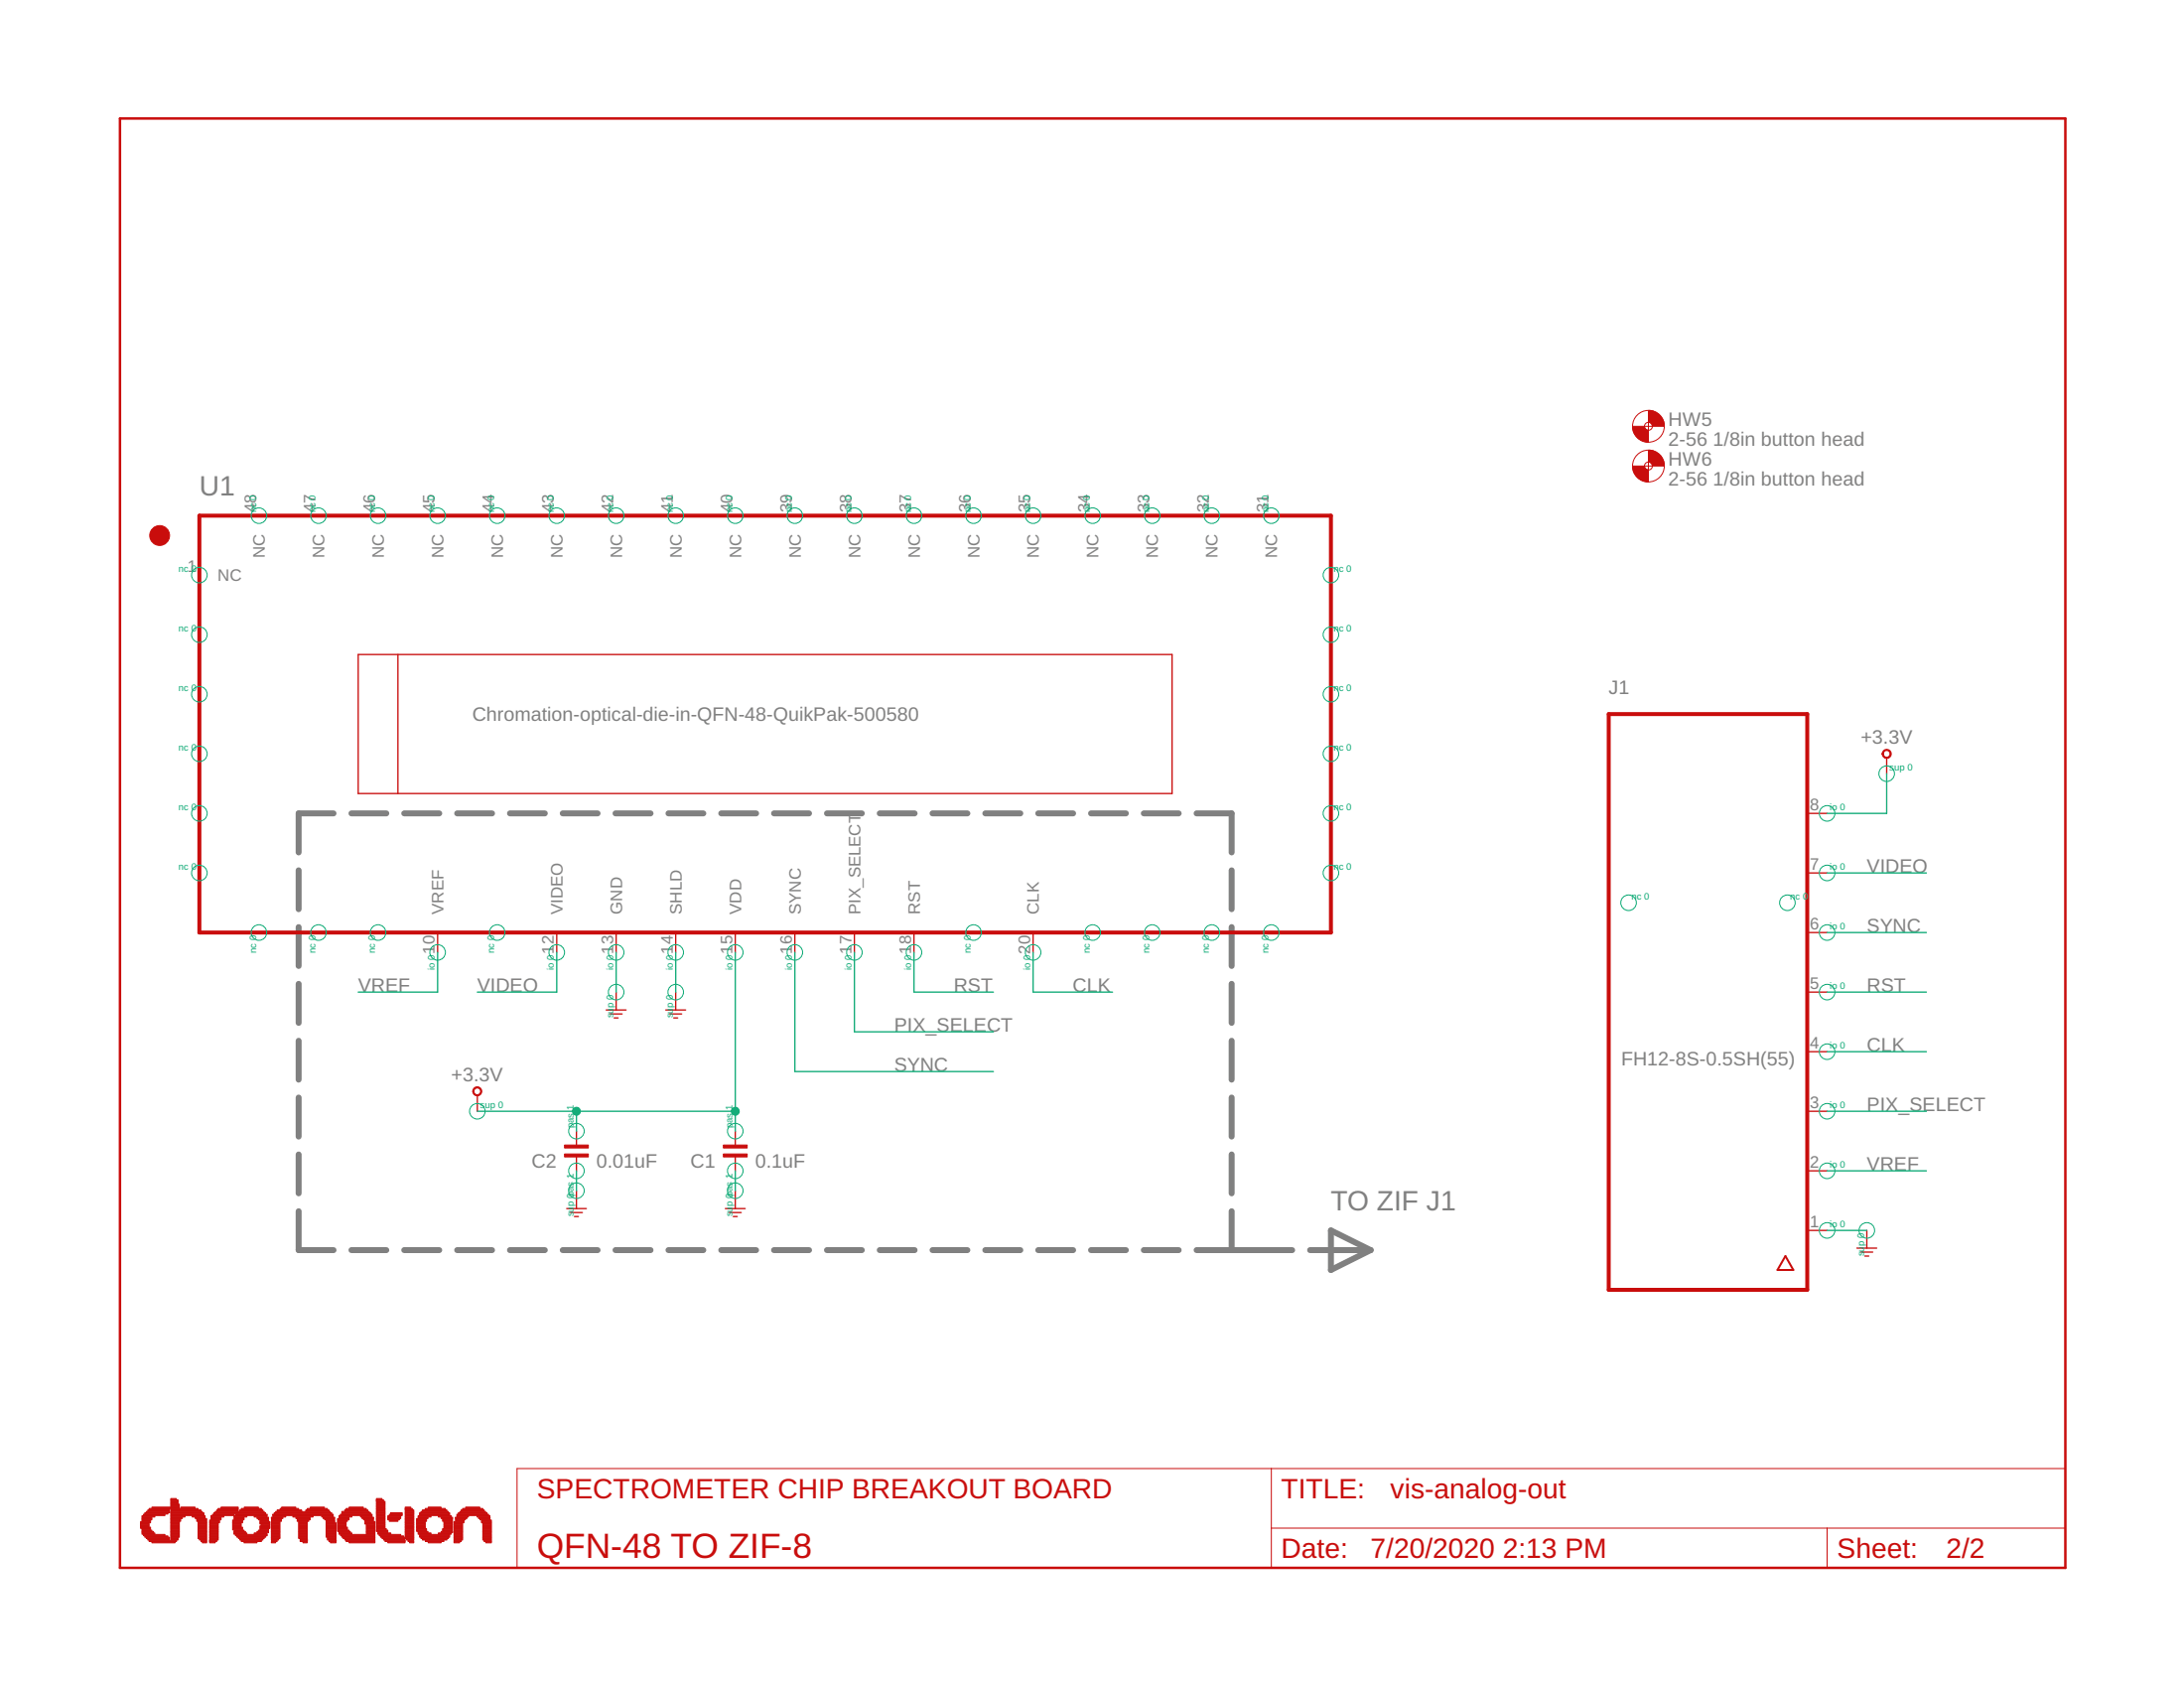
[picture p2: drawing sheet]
<svg xmlns="http://www.w3.org/2000/svg" width="279mm" height="216mm" viewBox="0 0 279 216" stroke-linecap="round" stroke-linejoin="round" font-family="sans-serif">
<g fill="none" stroke="#808080" stroke-width=".76">
<path d="M38.2 111.3v5M38.2 118.6v4.9M42.7 104h-4.5v5M45 104h4.4M51.7 104h4.5M58.5 104h4.4M65.2 104h4.5M72 104h4.5M78.7 104h4.5M85.5 104h4.5M92.3 104h4.4M99 104h4.5"/>
<path d="M105.8 104h4.5M112.5 104h4.5M119.3 104h4.5M126 104h4.5M132.8 104h4.5M139.6 104h4.4M146.3 104h4.5M153.1 104h4.5v5M157.6 111.3v5M157.6 118.6v4.9M38.2 125.8v5M38.2 133.1v5"/>
<path d="M157.6 125.8v5M157.6 133.1v5M38.2 140.4v5M38.2 147.7v4.9M38.2 154.9v5h4.5M45 159.9h4.4M51.7 159.9h4.5M58.5 159.9h4.4M65.2 159.9h4.5M72 159.9h4.5M78.7 159.9h4.5M85.5 159.9h4.5"/>
<path d="M92.3 159.9h4.4M99 159.9h4.5M105.8 159.9h4.5M112.5 159.9h4.5M119.3 159.9h4.5M126 159.9h4.5M132.8 159.9h4.5M139.6 159.9h4.4M146.3 159.9h4.5M153.1 159.9h12.2M157.6 140.4v5M157.6 147.7v4.9"/>
<path d="M157.6 154.9v5M167.6 159.9h7.7M170.3 157.4l5 2.5-5 2.5z"/>
</g>
<path d="M15.3 15.2h248.9v185.3h-248.9z" fill="none" stroke="#c90d0c" stroke-width=".32"/>
<g fill="none" stroke="#c90d0c" stroke-width=".13">
<path d="M210.4 54.5h1M210.4 59.6h1M210.9 54v1M210.9 59.1v1M162.6 187.8v12.7h101.6v-12.7h-198.1v12.7M162.6 195.5h101.6M233.7 195.5v5"/>
<circle cx="210.9" cy="54.5" r="2.03"/>
<circle cx="210.9" cy="59.6" r="2.03"/>
<circle cx="210.9" cy="54.5" r=".51"/>
<circle cx="210.9" cy="59.6" r=".51"/>
</g>
<g fill="#c90d0c" stroke="#c90d0c" stroke-width=".13">
<path d="M19.4 197.2h3v.1h-3z"/>
<path d="M25.9 197.2h.5v.1h-.5z"/>
<path d="M26.8 197.2h.7v.1h-.7z"/>
<path d="M31.2 197.2h1.7v.1h-1.7z"/>
<path d="M34.7 197.2h.6v.1h-.6z"/>
<path d="M38.8 197.2h.5v.1h-.5z"/>
<path d="M42.3 197.2h.7v.1h-.7z"/>
<path d="M44.7 197.2h3.3v.1h-3.3z"/>
<path d="M49.6 197.2h2.2v.1h-2.2z"/>
<path d="M52.4 197.2h.5v.1h-.5z"/>
<path d="M54.8 197.2h1.6v.1h-1.6z"/>
<path d="M58.1 197.2h.7v.1h-.7z"/>
<path d="M62.1 197.2h.8v.1h-.8z"/>
<path d="M19.1 197h3.5v.2h-3.5z"/>
<path d="M25.7 197h.7v.2h-.7z"/>
<path d="M26.8 197h.9v.2h-.9z"/>
<path d="M30.9 197h2.5v.2h-2.5z"/>
<path d="M34.7 197h.8v.2h-.8z"/>
<path d="M38.4 197h.9v.2h-.9z"/>
<path d="M42.1 197h.9v.2h-.9z"/>
<path d="M44.3 197h3.7v.2h-3.7z"/>
<path d="M49.3 197h2.5v.2h-2.5z"/>
<path d="M52.2 197h.7v.2h-.7z"/>
<path d="M54.4 197h2.4v.2h-2.4z"/>
<path d="M58.1 197h.9v.2h-.9z"/>
<path d="M61.9 197h1v.2h-1z"/>
<path d="M18.9 196.8h2.8v.2h-2.8z"/>
<path d="M21.8 196.8h1v.2h-1z"/>
<path d="M25.5 196.8h.9v.2h-.9z"/>
<path d="M26.8 196.8h1.1v.2h-1.1z"/>
<path d="M30.7 196.8h2.9v.2h-2.9z"/>
<path d="M34.7 196.8h.9v.2h-.9z"/>
<path d="M38.4 196.8h.9v.2h-.9z"/>
<path d="M41.9 196.8h1.1v.2h-1.1z"/>
<path d="M44.1 196.8h3.9v.2h-3.9z"/>
<path d="M49.1 196.8h2.7v.2h-2.7z"/>
<path d="M52 196.8h.9v.2h-.9z"/>
<path d="M54 196.8h3.2v.2h-3.2z"/>
<path d="M58.1 196.8h1.1v.2h-1.1z"/>
<path d="M61.8 196.8h1.1v.2h-1.1z"/>
<path d="M18.7 196.6h3v.2h-3z"/>
<path d="M21.8 196.6h1v.2h-1z"/>
<path d="M25.3 196.6h1.1v.2h-1.1z"/>
<path d="M26.8 196.6h1.1v.2h-1.1z"/>
<path d="M30.5 196.6h3.3v.2h-3.3z"/>
<path d="M34.7 196.6h1.1v.2h-1.1z"/>
<path d="M38.2 196.6h1.1v.2h-1.1z"/>
<path d="M41.9 196.6h1.1v.2h-1.1z"/>
<path d="M43.9 196.6h4.1v.2h-4.1z"/>
<path d="M48.9 196.6h4v.2h-4z"/>
<path d="M53.8 196.6h3.6v.2h-3.6z"/>
<path d="M58.1 196.6h1.1v.2h-1.1z"/>
<path d="M61.8 196.6h1.1v.2h-1.1z"/>
<path d="M18.5 196.4h3v.2h-3z"/>
<path d="M21.8 196.4h1.1v.2h-1.1z"/>
<path d="M25.3 196.4h1.1v.2h-1.1z"/>
<path d="M26.8 196.4h1.1v.2h-1.1z"/>
<path d="M30.3 196.4h3.7v.2h-3.7z"/>
<path d="M34.7 196.4h1.1v.2h-1.1z"/>
<path d="M38.2 196.4h1.1v.2h-1.1z"/>
<path d="M41.7 196.4h1.3v.2h-1.3z"/>
<path d="M43.7 196.4h4.3v.2h-4.3z"/>
<path d="M48.7 196.4h2.9v.2h-2.9z"/>
<path d="M51.8 196.4h1.1v.2h-1.1z"/>
<path d="M53.7 196.4h3.8v.2h-3.8z"/>
<path d="M58.1 196.4h1.1v.2h-1.1z"/>
<path d="M61.8 196.4h1.1v.2h-1.1z"/>
<path d="M18.4 196.3h2.7v.1h-2.7z"/>
<path d="M21.8 196.3h1.1v.1h-1.1z"/>
<path d="M25.3 196.3h1.1v.1h-1.1z"/>
<path d="M26.8 196.3h1.1v.1h-1.1z"/>
<path d="M30.1 196.3h4.1v.1h-4.1z"/>
<path d="M34.7 196.3h1.1v.1h-1.1z"/>
<path d="M38.2 196.3h1.1v.1h-1.1z"/>
<path d="M41.7 196.3h1.3v.1h-1.3z"/>
<path d="M43.6 196.3h4.4v.1h-4.4z"/>
<path d="M48.5 196.3h2.8v.1h-2.8z"/>
<path d="M51.8 196.3h1.1v.1h-1.1z"/>
<path d="M53.7 196.3h3.8v.1h-3.8z"/>
<path d="M58.1 196.3h1.1v.1h-1.1z"/>
<path d="M61.8 196.3h1.1v.1h-1.1z"/>
<path d="M18.2 196.1h1.6v.1h-1.6z"/>
<path d="M21.8 196.1h1.1v.1h-1.1z"/>
<path d="M25.3 196.1h1.1v.1h-1.1z"/>
<path d="M26.8 196.1h1.1v.1h-1.1z"/>
<path d="M29.9 196.1h1.7v.1h-1.7z"/>
<path d="M32.5 196.1h1.7v.1h-1.7z"/>
<path d="M34.7 196.1h1.1v.1h-1.1z"/>
<path d="M38.2 196.1h1.1v.1h-1.1z"/>
<path d="M41.7 196.1h1.3v.1h-1.3z"/>
<path d="M43.4 196.1h1.6v.1h-1.6z"/>
<path d="M46.9 196.1h1.1v.1h-1.1z"/>
<path d="M48.3 196.1h1.7v.1h-1.7z"/>
<path d="M51.8 196.1h1.1v.1h-1.1z"/>
<path d="M53.5 196.1h1.6v.1h-1.6z"/>
<path d="M56.1 196.1h1.6v.1h-1.6z"/>
<path d="M58.1 196.1h1.1v.1h-1.1z"/>
<path d="M61.8 196.1h1.1v.1h-1.1z"/>
<path d="M18.2 195.9h1.4v.1h-1.4z"/>
<path d="M21.8 195.9h1.1v.1h-1.1z"/>
<path d="M25.3 195.9h1.1v.1h-1.1z"/>
<path d="M26.8 195.9h1.1v.1h-1.1z"/>
<path d="M29.9 195.9h1.5v.1h-1.5z"/>
<path d="M32.9 195.9h1.5v.1h-1.5z"/>
<path d="M34.7 195.9h1.1v.1h-1.1z"/>
<path d="M38.2 195.9h1.1v.1h-1.1z"/>
<path d="M41.7 195.9h1.3v.1h-1.3z"/>
<path d="M43.3 195.9h1.5v.1h-1.5z"/>
<path d="M46.9 195.9h1.1v.1h-1.1z"/>
<path d="M48.3 195.9h1.3v.1h-1.3z"/>
<path d="M51.8 195.9h1.1v.1h-1.1z"/>
<path d="M53.5 195.9h1.3v.1h-1.3z"/>
<path d="M56.4 195.9h1.5v.1h-1.5z"/>
<path d="M58.1 195.9h1.1v.1h-1.1z"/>
<path d="M61.8 195.9h1.1v.1h-1.1z"/>
<path d="M18.2 195.7h1.2v.2h-1.2z"/>
<path d="M21.8 195.7h1.1v.2h-1.1z"/>
<path d="M25.3 195.7h1.1v.2h-1.1z"/>
<path d="M26.8 195.7h1.1v.2h-1.1z"/>
<path d="M30 195.7h1.2v.2h-1.2z"/>
<path d="M33.1 195.7h1.2v.2h-1.2z"/>
<path d="M34.7 195.7h1.1v.2h-1.1z"/>
<path d="M38.2 195.7h1.1v.2h-1.1z"/>
<path d="M41.7 195.7h1.3v.2h-1.3z"/>
<path d="M43.2 195.7h1.5v.2h-1.5z"/>
<path d="M46.9 195.7h1.1v.2h-1.1z"/>
<path d="M48.1 195.7h1.5v.2h-1.5z"/>
<path d="M51.8 195.7h1.1v.2h-1.1z"/>
<path d="M53.3 195.7h1.3v.2h-1.3z"/>
<path d="M56.6 195.7h1.3v.2h-1.3z"/>
<path d="M58.1 195.7h1.1v.2h-1.1z"/>
<path d="M61.8 195.7h1.1v.2h-1.1z"/>
<path d="M18.2 195.5h1.1v.2h-1.1z"/>
<path d="M21.8 195.5h1.1v.2h-1.1z"/>
<path d="M25.3 195.5h1.1v.2h-1.1z"/>
<path d="M26.8 195.5h1.1v.2h-1.1z"/>
<path d="M29.8 195.5h1.2v.2h-1.2z"/>
<path d="M33.3 195.5h1.1v.2h-1.1z"/>
<path d="M34.7 195.5h1.1v.2h-1.1z"/>
<path d="M38.2 195.5h1.1v.2h-1.1z"/>
<path d="M41.7 195.5h1.3v.2h-1.3z"/>
<path d="M43.2 195.5h1.2v.2h-1.2z"/>
<path d="M46.9 195.5h1.1v.2h-1.1z"/>
<path d="M48.2 195.5h1.2v.2h-1.2z"/>
<path d="M51.8 195.5h1.1v.2h-1.1z"/>
<path d="M53.3 195.5h1.3v.2h-1.3z"/>
<path d="M56.6 195.5h1.3v.2h-1.3z"/>
<path d="M58.1 195.5h1.1v.2h-1.1z"/>
<path d="M61.8 195.5h1.1v.2h-1.1z"/>
<path d="M18 195.3h1.3v.2h-1.3z"/>
<path d="M21.8 195.3h1.1v.2h-1.1z"/>
<path d="M25.3 195.3h1.1v.2h-1.1z"/>
<path d="M26.8 195.3h1.1v.2h-1.1z"/>
<path d="M29.8 195.3h1.2v.2h-1.2z"/>
<path d="M33.3 195.3h1.2v.2h-1.2z"/>
<path d="M34.7 195.3h1.1v.2h-1.1z"/>
<path d="M38.2 195.3h1.1v.2h-1.1z"/>
<path d="M41.7 195.3h1.3v.2h-1.3z"/>
<path d="M43.2 195.3h1.2v.2h-1.2z"/>
<path d="M46.9 195.3h1.1v.2h-1.1z"/>
<path d="M48.2 195.3h1.1v.2h-1.1z"/>
<path d="M51.8 195.3h1.1v.2h-1.1z"/>
<path d="M53.3 195.3h1.1v.2h-1.1z"/>
<path d="M56.8 195.3h1.1v.2h-1.1z"/>
<path d="M58.1 195.3h1.1v.2h-1.1z"/>
<path d="M61.8 195.3h1.1v.2h-1.1z"/>
<path d="M18 195.2h1.1v.1h-1.1z"/>
<path d="M21.8 195.2h1.1v.1h-1.1z"/>
<path d="M25.3 195.2h1.1v.1h-1.1z"/>
<path d="M26.8 195.2h1.1v.1h-1.1z"/>
<path d="M29.8 195.2h1.1v.1h-1.1z"/>
<path d="M33.3 195.2h1.2v.1h-1.2z"/>
<path d="M34.7 195.2h1.1v.1h-1.1z"/>
<path d="M38.2 195.2h1.1v.1h-1.1z"/>
<path d="M41.7 195.2h1.3v.1h-1.3z"/>
<path d="M43.2 195.2h1.1v.1h-1.1z"/>
<path d="M46.9 195.2h1.1v.1h-1.1z"/>
<path d="M48.2 195.2h1.1v.1h-1.1z"/>
<path d="M51.8 195.2h1.1v.1h-1.1z"/>
<path d="M53.3 195.2h1.1v.1h-1.1z"/>
<path d="M56.8 195.2h1.1v.1h-1.1z"/>
<path d="M58.1 195.2h1.1v.1h-1.1z"/>
<path d="M61.8 195.2h1.1v.1h-1.1z"/>
<path d="M18 195h1.1v.1h-1.1z"/>
<path d="M21.8 195h1.1v.1h-1.1z"/>
<path d="M25.3 195h1.1v.1h-1.1z"/>
<path d="M26.8 195h1.1v.1h-1.1z"/>
<path d="M29.8 195h1.1v.1h-1.1z"/>
<path d="M33.4 195h1.1v.1h-1.1z"/>
<path d="M34.7 195h1.1v.1h-1.1z"/>
<path d="M38.2 195h1.1v.1h-1.1z"/>
<path d="M41.7 195h1.3v.1h-1.3z"/>
<path d="M43.2 195h1.1v.1h-1.1z"/>
<path d="M46.9 195h1.1v.1h-1.1z"/>
<path d="M48.2 195h1.1v.1h-1.1z"/>
<path d="M51.8 195h1.1v.1h-1.1z"/>
<path d="M53.3 195h1.1v.1h-1.1z"/>
<path d="M56.8 195h1.1v.1h-1.1z"/>
<path d="M58.1 195h1.1v.1h-1.1z"/>
<path d="M61.8 195h1.1v.1h-1.1z"/>
<path d="M18 194.8h1.1v.1h-1.1z"/>
<path d="M21.8 194.8h1.1v.1h-1.1z"/>
<path d="M25.3 194.8h1.1v.1h-1.1z"/>
<path d="M26.8 194.8h1.1v.1h-1.1z"/>
<path d="M29.8 194.8h1.1v.1h-1.1z"/>
<path d="M33.3 194.8h1.2v.1h-1.2z"/>
<path d="M34.7 194.8h1.1v.1h-1.1z"/>
<path d="M38.2 194.8h1.1v.1h-1.1z"/>
<path d="M41.7 194.8h1.3v.1h-1.3z"/>
<path d="M43.2 194.8h1.1v.1h-1.1z"/>
<path d="M46.7 194.8h1.3v.1h-1.3z"/>
<path d="M48.2 194.8h1.1v.1h-1.1z"/>
<path d="M51.8 194.8h1.1v.1h-1.1z"/>
<path d="M53.3 194.8h1.1v.1h-1.1z"/>
<path d="M56.8 194.8h1.1v.1h-1.1z"/>
<path d="M58.1 194.8h1.1v.1h-1.1z"/>
<path d="M61.8 194.8h1.1v.1h-1.1z"/>
<path d="M18 194.6h1.3v.2h-1.3z"/>
<path d="M21.8 194.6h1.1v.2h-1.1z"/>
<path d="M25.3 194.6h1.1v.2h-1.1z"/>
<path d="M26.8 194.6h1.3v.2h-1.3z"/>
<path d="M29.8 194.6h1.2v.2h-1.2z"/>
<path d="M33.3 194.6h1.2v.2h-1.2z"/>
<path d="M34.7 194.6h1.1v.2h-1.1z"/>
<path d="M38.2 194.6h1.1v.2h-1.1z"/>
<path d="M41.7 194.6h1.1v.2h-1.1z"/>
<path d="M43.2 194.6h1.1v.2h-1.1z"/>
<path d="M46.7 194.6h1.3v.2h-1.3z"/>
<path d="M48.2 194.6h1.1v.2h-1.1z"/>
<path d="M51.8 194.6h1.1v.2h-1.1z"/>
<path d="M53.3 194.6h1.1v.2h-1.1z"/>
<path d="M56.8 194.6h1.1v.2h-1.1z"/>
<path d="M58.1 194.6h1.3v.2h-1.3z"/>
<path d="M61.6 194.6h1.3v.2h-1.3z"/>
<path d="M18.2 194.4h1.1v.2h-1.1z"/>
<path d="M21.8 194.4h1.3v.2h-1.3z"/>
<path d="M25.2 194.4h1.2v.2h-1.2z"/>
<path d="M26.8 194.4h1.3v.2h-1.3z"/>
<path d="M29.8 194.4h1.2v.2h-1.2z"/>
<path d="M33.3 194.4h1.1v.2h-1.1z"/>
<path d="M34.7 194.4h1.3v.2h-1.3z"/>
<path d="M38 194.4h1.5v.2h-1.5z"/>
<path d="M41.7 194.4h1.1v.2h-1.1z"/>
<path d="M43.2 194.4h1.2v.2h-1.2z"/>
<path d="M46.7 194.4h1.1v.2h-1.1z"/>
<path d="M48.2 194.4h1.1v.2h-1.1z"/>
<path d="M49.8 194.4h1.1v.2h-1.1z"/>
<path d="M51.8 194.4h1.1v.2h-1.1z"/>
<path d="M53.3 194.4h1.3v.2h-1.3z"/>
<path d="M56.6 194.4h1.3v.2h-1.3z"/>
<path d="M58.3 194.4h1.1v.2h-1.1z"/>
<path d="M61.6 194.4h1.3v.2h-1.3z"/>
<path d="M18.2 194.2h1.2v.2h-1.2z"/>
<path d="M21.8 194.2h1.3v.2h-1.3z"/>
<path d="M25.2 194.2h1.2v.2h-1.2z"/>
<path d="M27 194.2h1.3v.2h-1.3z"/>
<path d="M30 194.2h1.2v.2h-1.2z"/>
<path d="M33.1 194.2h1.2v.2h-1.2z"/>
<path d="M34.7 194.2h1.3v.2h-1.3z"/>
<path d="M38 194.2h1.7v.2h-1.7z"/>
<path d="M41.5 194.2h1.3v.2h-1.3z"/>
<path d="M43.2 194.2h1.5v.2h-1.5z"/>
<path d="M46.5 194.2h1.3v.2h-1.3z"/>
<path d="M48.2 194.2h1.1v.2h-1.1z"/>
<path d="M49.6 194.2h1.5v.2h-1.5z"/>
<path d="M51.8 194.2h1.1v.2h-1.1z"/>
<path d="M53.3 194.2h1.3v.2h-1.3z"/>
<path d="M56.6 194.2h1.3v.2h-1.3z"/>
<path d="M58.3 194.2h1.2v.2h-1.2z"/>
<path d="M61.4 194.2h1.3v.2h-1.3z"/>
<path d="M18.2 194.1h1.2v.1h-1.2z"/>
<path d="M21.8 194.1h1.5v.1h-1.5z"/>
<path d="M25 194.1h1.2v.1h-1.2z"/>
<path d="M27 194.1h1.3v.1h-1.3z"/>
<path d="M30 194.1h1.2v.1h-1.2z"/>
<path d="M32.9 194.1h1.5v.1h-1.5z"/>
<path d="M34.7 194.1h1.5v.1h-1.5z"/>
<path d="M37.8 194.1h1.9v.1h-1.9z"/>
<path d="M41.3 194.1h1.5v.1h-1.5z"/>
<path d="M43.4 194.1h1.2v.1h-1.2z"/>
<path d="M46.3 194.1h1.5v.1h-1.5z"/>
<path d="M48.2 194.1h1.1v.1h-1.1z"/>
<path d="M49.6 194.1h1.7v.1h-1.7z"/>
<path d="M51.8 194.1h1.1v.1h-1.1z"/>
<path d="M53.5 194.1h1.3v.1h-1.3z"/>
<path d="M56.4 194.1h1.5v.1h-1.5z"/>
<path d="M58.3 194.1h1.4v.1h-1.4z"/>
<path d="M61.2 194.1h1.5v.1h-1.5z"/>
<path d="M18.2 193.9h1.6v.1h-1.6z"/>
<path d="M21.8 193.9h1.9v.1h-1.9z"/>
<path d="M24.6 193.9h1.6v.1h-1.6z"/>
<path d="M27 193.9h1.6v.1h-1.6z"/>
<path d="M29.9 193.9h1.7v.1h-1.7z"/>
<path d="M32.5 193.9h1.7v.1h-1.7z"/>
<path d="M34.9 193.9h1.7v.1h-1.7z"/>
<path d="M37.5 193.9h2.5v.1h-2.5z"/>
<path d="M41.1 193.9h1.5v.1h-1.5z"/>
<path d="M43.4 193.9h1.6v.1h-1.6z"/>
<path d="M46.1 193.9h1.5v.1h-1.5z"/>
<path d="M48.2 193.9h1.1v.1h-1.1z"/>
<path d="M49.6 193.9h1.7v.1h-1.7z"/>
<path d="M51.8 193.9h1.1v.1h-1.1z"/>
<path d="M53.5 193.9h1.6v.1h-1.6z"/>
<path d="M56.1 193.9h1.6v.1h-1.6z"/>
<path d="M58.4 193.9h1.5v.1h-1.5z"/>
<path d="M61 193.9h1.7v.1h-1.7z"/>
<path d="M18.4 193.7h2.7v.1h-2.7z"/>
<path d="M21.8 193.7h4.3v.1h-4.3z"/>
<path d="M27.2 193.7h2.7v.1h-2.7z"/>
<path d="M30.1 193.7h4.1v.1h-4.1z"/>
<path d="M34.9 193.7h7.7v.1h-7.7z"/>
<path d="M43.5 193.7h4.1v.1h-4.1z"/>
<path d="M48.2 193.7h1.1v.1h-1.1z"/>
<path d="M49.8 193.7h1.7v.1h-1.7z"/>
<path d="M51.8 193.7h1.1v.1h-1.1z"/>
<path d="M53.7 193.7h3.8v.1h-3.8z"/>
<path d="M58.4 193.7h4.1v.1h-4.1z"/>
<path d="M18.5 193.5h3v.2h-3z"/>
<path d="M21.8 193.5h4.3v.2h-4.3z"/>
<path d="M27.4 193.5h6.6v.2h-6.6z"/>
<path d="M35.1 193.5h7.3v.2h-7.3z"/>
<path d="M43.7 193.5h3.7v.2h-3.7z"/>
<path d="M48.2 193.5h1.1v.2h-1.1z"/>
<path d="M50 193.5h1.5v.2h-1.5z"/>
<path d="M51.8 193.5h1.1v.2h-1.1z"/>
<path d="M53.7 193.5h3.8v.2h-3.8z"/>
<path d="M58.6 193.5h3.7v.2h-3.7z"/>
<path d="M18.7 193.3h3v.2h-3z"/>
<path d="M21.8 193.3h4.1v.2h-4.1z"/>
<path d="M27.5 193.3h6.3v.2h-6.3z"/>
<path d="M35.3 193.3h3.5v.2h-3.5z"/>
<path d="M38.9 193.3h3.3v.2h-3.3z"/>
<path d="M43.7 193.3h3.5v.2h-3.5z"/>
<path d="M48.2 193.3h1.1v.2h-1.1z"/>
<path d="M51.8 193.3h1.1v.2h-1.1z"/>
<path d="M53.8 193.3h3.6v.2h-3.6z"/>
<path d="M58.8 193.3h3.3v.2h-3.3z"/>
<path d="M18.9 193.1h2.8v.2h-2.8z"/>
<path d="M21.8 193.1h3.9v.2h-3.9z"/>
<path d="M27.7 193.1h2.8v.2h-2.8z"/>
<path d="M30.7 193.1h2.9v.2h-2.9z"/>
<path d="M35.5 193.1h3.1v.2h-3.1z"/>
<path d="M39.1 193.1h3v.2h-3z"/>
<path d="M44.1 193.1h3v.2h-3z"/>
<path d="M48.2 193.1h1.1v.2h-1.1z"/>
<path d="M51.8 193.1h1.1v.2h-1.1z"/>
<path d="M54 193.1h3.2v.2h-3.2z"/>
<path d="M59 193.1h3v.2h-3z"/>
<path d="M19.1 192.9h2.6v.2h-2.6z"/>
<path d="M21.8 192.9h3.5v.2h-3.5z"/>
<path d="M27.9 192.9h2.6v.2h-2.6z"/>
<path d="M30.9 192.9h2.5v.2h-2.5z"/>
<path d="M35.8 192.9h2.4v.2h-2.4z"/>
<path d="M39.3 192.9h2.6v.2h-2.6z"/>
<path d="M44.3 192.9h2.6v.2h-2.6z"/>
<path d="M48.2 192.9h1.1v.2h-1.1z"/>
<path d="M51.8 192.9h.9v.2h-.9z"/>
<path d="M54.4 192.9h2.6v.2h-2.6z"/>
<path d="M59.2 192.9h2.6v.2h-2.6z"/>
<path d="M19.4 192.8h3.5v.1h-3.5z"/>
<path d="M23.1 192.8h1.9v.1h-1.9z"/>
<path d="M28.3 192.8h2.2v.1h-2.2z"/>
<path d="M31.2 192.8h1.9v.1h-1.9z"/>
<path d="M36 192.8h1.8v.1h-1.8z"/>
<path d="M39.7 192.8h1.8v.1h-1.8z"/>
<path d="M44.7 192.8h1.8v.1h-1.8z"/>
<path d="M48.2 192.8h1.1v.1h-1.1z"/>
<path d="M51.8 192.8h.8v.1h-.8z"/>
<path d="M54.8 192.8h1.6v.1h-1.6z"/>
<path d="M59.6 192.8h1.8v.1h-1.8z"/>
<path d="M21.8 192.6h1.1v.1h-1.1z"/>
<path d="M48.2 192.6h1.1v.1h-1.1z"/>
<path d="M21.8 192.4h1.1v.2h-1.1z"/>
<path d="M48.2 192.4h1.1v.2h-1.1z"/>
<path d="M21.8 192.2h1v.2h-1z"/>
<path d="M48.2 192.2h1.1v.2h-1.1z"/>
<path d="M21.8 192h1v.2h-1z"/>
<path d="M48.2 192h1.1v.2h-1.1z"/>
<path d="M21.8 191.8h1v.2h-1z"/>
<path d="M48.1 191.8h1v.2h-1z"/>
<path d="M21.8 191.7h.8v.1h-.8z"/>
<path d="M48.2 191.7h.7v.1h-.7z"/>
<path d="M92.5 147.6h3.1v.4h-3.1z"/>
<path d="M92.5 146.5h3.1v.3h-3.1z"/>
<path d="M72.2 147.6h3.1v.4h-3.1z"/>
<path d="M72.2 146.5h3.1v.3h-3.1z"/>
</g>
<g fill="none" stroke="#c90d0c" stroke-width=".17">
<path d="M45.8 83.7h104.1v17.8h-104.1zM50.9 83.7v17.8M241.4 96.9v2.1M56 119.3v2.5M71.2 119.3v2.5M78.8 119.3v2.5M86.4 119.3v2.5M94.1 119.3v2.5M101.7 119.3v2.5M109.3 119.3v2.5M116.9 119.3v2.5M132.2 119.3v2.5"/>
<path d="M231.2 119.3h2.5M231.2 111.7h2.5M231.2 104h2.5M77.6 129.2h2.5M78.1 129.7h1.5M78.6 130.2h.5M78.8 126.9v2.3M85.2 129.2h2.5M85.7 129.7h1.5M86.2 130.2h.5M86.4 126.9v2.3M231.2 134.5h2.5"/>
<path d="M231.2 126.9h2.5M61.1 140.1v2M72.5 154.6h2.5M73 155.1h1.5M73.5 155.6h.5M73.7 144.7v1.8M73.7 148v1.8M73.7 152.3v2.3M92.8 154.6h2.5M93.3 155.1h1.5M93.8 155.6h.5M94.1 144.7v1.8"/>
<path d="M94.1 148v1.8M94.1 152.3v2.3M231.2 157.4h2.5M231.2 149.8h2.5M231.2 142.1h2.5M237.6 159.6h2.5M238.8 157.4v2.2M238.1 160.1h1.5M238.6 160.7h.5"/>
</g>
<path d="M25.5 66h144.8v53.3h-144.8zM205.8 91.3h25.4v73.7h-25.4z" fill="none" stroke="#c90d0c" stroke-width=".51"/>
<g fill="#c90d0c" stroke="#c90d0c" stroke-width=".13">
<path d="M241 96a.59 .59 0 0 1 .9 .2 .59 .59 0 0 1-.4 .8 .59 .59 0 0 1-.7-.6h.1a.44 .44 0 0 1 .7-.3 .44 .44 0 0 1 .1 .7 .44 .44 0 0 1-.7-.2l-.1-.2h-.1z" fill-rule="evenodd"/>
<path d="M60.6 139.2a.58 .58 0 0 1 1 .1 .58 .58 0 0 1-.4 .8 .58 .58 0 0 1-.7-.5h.1a.43 .43 0 0 1 .6-.4 .43 .43 0 0 1 .2 .7 .43 .43 0 0 1-.7-.1l-.1-.2h-.1z" fill-rule="evenodd"/>
<path d="M210.9 52.5a2 2 0 0 1 2 2h-1.5a.49 .49 0 0 0-.5-.5z" fill-rule="evenodd"/>
<path d="M208.9 54.5h1.5l.2 .4 .3 .1v1.6a2.04 2.04 0 0 1-2-2.1z" fill-rule="evenodd"/>
<path d="M210.9 57.6a2 2 0 0 1 2 2h-1.5a.49 .49 0 0 0-.5-.5z" fill-rule="evenodd"/>
<path d="M208.9 59.6h1.5a.53 .53 0 0 0 .5 .5v1.5a2.04 2.04 0 0 1-2-2z" fill-rule="evenodd"/>
<circle cx="20.4" cy="68.5" r="1.27"/>
</g>
<path d="M228.4 160.7l1 1.7h-2z" fill="none" stroke="#c90d0c" stroke-width=".25"/>
<g fill="none" stroke="#0dab76" stroke-width=".13">
<circle cx="25.5" cy="73.6" r=".99"/>
<circle cx="33.1" cy="66" r=".99"/>
<circle cx="40.7" cy="66" r=".99"/>
<circle cx="48.4" cy="66" r=".99"/>
<circle cx="56" cy="66" r=".99"/>
<circle cx="63.6" cy="66" r=".99"/>
<circle cx="71.2" cy="66" r=".99"/>
<circle cx="78.8" cy="66" r=".99"/>
<circle cx="86.4" cy="66" r=".99"/>
<circle cx="94.1" cy="66" r=".99"/>
<circle cx="101.7" cy="66" r=".99"/>
<circle cx="109.3" cy="66" r=".99"/>
<circle cx="116.9" cy="66" r=".99"/>
<circle cx="124.5" cy="66" r=".99"/>
<circle cx="132.2" cy="66" r=".99"/>
<circle cx="139.8" cy="66" r=".99"/>
<circle cx="147.4" cy="66" r=".99"/>
<circle cx="155" cy="66" r=".99"/>
<circle cx="162.6" cy="66" r=".99"/>
<circle cx="170.3" cy="73.6" r=".99"/>
<circle cx="25.5" cy="96.4" r=".99"/>
<circle cx="25.5" cy="88.8" r=".99"/>
<circle cx="25.5" cy="81.2" r=".99"/>
<circle cx="170.3" cy="88.8" r=".99"/>
<circle cx="170.3" cy="96.4" r=".99"/>
<circle cx="170.3" cy="81.2" r=".99"/>
<circle cx="241.4" cy="99" r=".99"/>
<circle cx="25.5" cy="111.7" r=".99"/>
<circle cx="25.5" cy="104" r=".99"/>
<circle cx="33.1" cy="119.3" r=".99"/>
<circle cx="40.7" cy="119.3" r=".99"/>
<circle cx="48.4" cy="119.3" r=".99"/>
<circle cx="63.6" cy="119.3" r=".99"/>
<circle cx="124.5" cy="119.3" r=".99"/>
<circle cx="139.8" cy="119.3" r=".99"/>
<circle cx="147.4" cy="119.3" r=".99"/>
<circle cx="155" cy="119.3" r=".99"/>
<circle cx="162.6" cy="119.3" r=".99"/>
<circle cx="170.3" cy="104" r=".99"/>
<circle cx="170.3" cy="111.7" r=".99"/>
<circle cx="208.3" cy="115.5" r=".99"/>
<circle cx="228.7" cy="115.5" r=".99"/>
<circle cx="233.7" cy="119.3" r=".99"/>
<circle cx="233.7" cy="111.7" r=".99"/>
<circle cx="233.7" cy="104" r=".99"/>
<circle cx="56" cy="121.8" r=".99"/>
<circle cx="71.2" cy="121.8" r=".99"/>
<circle cx="78.8" cy="121.8" r=".99"/>
<circle cx="78.8" cy="126.9" r=".99"/>
<circle cx="86.4" cy="121.8" r=".99"/>
<circle cx="86.4" cy="126.9" r=".99"/>
<circle cx="94.1" cy="121.8" r=".99"/>
<circle cx="101.7" cy="121.8" r=".99"/>
<circle cx="109.3" cy="121.8" r=".99"/>
<circle cx="116.9" cy="121.8" r=".99"/>
<circle cx="132.2" cy="121.8" r=".99"/>
<circle cx="233.7" cy="126.9" r=".99"/>
<circle cx="233.7" cy="134.5" r=".99"/>
<circle cx="61.1" cy="142.1" r=".99"/>
<circle cx="73.7" cy="149.8" r=".99"/>
<circle cx="73.7" cy="152.3" r=".99"/>
<circle cx="73.7" cy="144.7" r=".99"/>
<circle cx="94.1" cy="149.8" r=".99"/>
<circle cx="94.1" cy="152.3" r=".99"/>
<circle cx="94.1" cy="144.7" r=".99"/>
<circle cx="233.7" cy="149.8" r=".99"/>
<circle cx="233.7" cy="157.4" r=".99"/>
<circle cx="233.7" cy="142.1" r=".99"/>
<circle cx="238.8" cy="157.4" r=".99"/>
</g>
<g fill="none" stroke="#0dab76" stroke-width=".17">
<path d="M241.4 99v5h-7.7M233.7 111.7h12.7M233.7 119.3h12.7M56 121.8v5.1h-10.2M71.2 121.8v5.1h-10.1M78.8 121.8v5.1M86.4 121.8v5.1M94.1 121.8v22.9M101.7 121.8v15.3h25.4M109.3 121.8v10.2h17.8M116.9 121.8v5.1h10.2M132.2 121.8v5.1h10.1"/>
<path d="M233.7 126.9h12.7M233.7 134.5h12.7M61.1 142.1h33M73.7 142.1v2.6M73.7 149.8v2.5M94.1 149.8v2.5M233.7 142.1h12.7M233.7 149.8h12.7M233.7 157.4h5.1"/>
</g>
<g fill="#0dab76" stroke="#0dab76" stroke-width=".13">
<circle cx="94.1" cy="142.1" r=".51"/>
<circle cx="73.7" cy="142.1" r=".51"/>
</g>
<text font-size="4.5" fill="#c90d0c" x="68.7" y="199.3">QFN-48 TO ZIF-8</text>
<g font-size="3.6" fill="#808080">
<text x="25.5" y="63.4">U1</text>
<text x="170.3" y="154.8">TO ZIF J1</text>
</g>
<g font-size="3.6" fill="#c90d0c">
<text x="68.7" y="191.6">SPECTROMETER CHIP BREAKOUT BOARD</text>
<text x="163.9" y="191.6">TITLE:</text>
<text x="177.9" y="191.6">vis-analog-out</text>
<text x="163.9" y="199.3">Date:</text>
<text x="175.3" y="199.3">7/20/2020</text>
<text x="192.2" y="199.3">2:13 PM</text>
<text x="235" y="199.3">Sheet:</text>
<text x="249" y="199.3">2/2</text>
</g>
<g font-size="2.5" fill="#808080">
<text x="213.4" y="57.1">2-56</text>
<text x="213.4" y="54.5">HW5</text>
<text x="213.4" y="59.6">HW6</text>
<text x="219.1" y="57.1">1/8in button head</text>
<text x="213.4" y="62.1">2-56</text>
<text x="219.1" y="62.1">1/8in button head</text>
<text x="205.8" y="88.8">J1</text>
<text x="60.4" y="92.2">Chromation-optical-die-in-QFN-48-QuikPak-500580</text>
<text x="238" y="95.1">+3.3V</text>
<text x="238.8" y="111.7">VIDEO</text>
<text x="238.8" y="119.3">SYNC</text>
<text x="45.8" y="126.9">VREF</text>
<text x="61.1" y="126.9">VIDEO</text>
<text x="114.4" y="132">PIX_SELECT</text>
<text x="122" y="126.9">RST</text>
<text x="137.2" y="126.9">CLK</text>
<text x="238.8" y="126.9">RST</text>
<text x="114.4" y="137">SYNC</text>
<text x="207.4" y="136.3">FH12-8S-0.5SH(55)</text>
<text x="238.8" y="134.5">CLK</text>
<text x="57.7" y="138.3">+3.3V</text>
<text x="238.8" y="142.1">PIX_SELECT</text>
<text x="68" y="149.4">C2</text>
<text x="76.3" y="149.4">0.01uF</text>
<text x="88.3" y="149.4">C1</text>
<text x="96.6" y="149.4">0.1uF</text>
<text x="238.8" y="149.7">VREF</text>
</g>
<g font-size="2.1" fill="#808080">
<text x="32.8" y="65.6" transform="rotate(-90 32.8 65.6)">48</text>
<text x="40.4" y="65.6" transform="rotate(-90 40.4 65.6)">47</text>
<text x="48" y="65.6" transform="rotate(-90 48 65.6)">46</text>
<text x="55.6" y="65.6" transform="rotate(-90 55.6 65.6)">45</text>
<text x="63.2" y="65.6" transform="rotate(-90 63.2 65.6)">44</text>
<text x="70.9" y="65.6" transform="rotate(-90 70.9 65.6)">43</text>
<text x="78.5" y="65.6" transform="rotate(-90 78.5 65.6)">42</text>
<text x="86.1" y="65.6" transform="rotate(-90 86.1 65.6)">41</text>
<text x="93.7" y="65.6" transform="rotate(-90 93.7 65.6)">40</text>
<text x="101.3" y="65.6" transform="rotate(-90 101.3 65.6)">39</text>
<text x="109" y="65.6" transform="rotate(-90 109 65.6)">38</text>
<text x="116.6" y="65.6" transform="rotate(-90 116.6 65.6)">37</text>
<text x="124.2" y="65.6" transform="rotate(-90 124.2 65.6)">36</text>
<text x="131.8" y="65.6" transform="rotate(-90 131.8 65.6)">35</text>
<text x="139.4" y="65.6" transform="rotate(-90 139.4 65.6)">34</text>
<text x="147" y="65.6" transform="rotate(-90 147 65.6)">33</text>
<text x="154.7" y="65.6" transform="rotate(-90 154.7 65.6)">32</text>
<text x="162.3" y="65.6" transform="rotate(-90 162.3 65.6)">31</text>
<text x="33.9" y="71.4" transform="rotate(-90 33.9 71.4)">NC</text>
<text x="41.5" y="71.4" transform="rotate(-90 41.5 71.4)">NC</text>
<text x="49.1" y="71.4" transform="rotate(-90 49.1 71.4)">NC</text>
<text x="56.7" y="71.4" transform="rotate(-90 56.7 71.4)">NC</text>
<text x="64.4" y="71.4" transform="rotate(-90 64.4 71.4)">NC</text>
<text x="72" y="71.4" transform="rotate(-90 72 71.4)">NC</text>
<text x="79.6" y="71.4" transform="rotate(-90 79.6 71.4)">NC</text>
<text x="87.2" y="71.4" transform="rotate(-90 87.2 71.4)">NC</text>
<text x="94.8" y="71.4" transform="rotate(-90 94.8 71.4)">NC</text>
<text x="102.5" y="71.4" transform="rotate(-90 102.5 71.4)">NC</text>
<text x="110.1" y="71.4" transform="rotate(-90 110.1 71.4)">NC</text>
<text x="117.7" y="71.4" transform="rotate(-90 117.7 71.4)">NC</text>
<text x="125.3" y="71.4" transform="rotate(-90 125.3 71.4)">NC</text>
<text x="132.9" y="71.4" transform="rotate(-90 132.9 71.4)">NC</text>
<text x="140.5" y="71.4" transform="rotate(-90 140.5 71.4)">NC</text>
<text x="148.2" y="71.4" transform="rotate(-90 148.2 71.4)">NC</text>
<text x="155.8" y="71.4" transform="rotate(-90 155.8 71.4)">NC</text>
<text x="163.4" y="71.4" transform="rotate(-90 163.4 71.4)">NC</text>
<text x="24" y="73.2">1</text>
<text x="27.8" y="74.3">NC</text>
<text x="231.6" y="103.7">8</text>
<text x="231.6" y="111.3">7</text>
<text x="56.7" y="116.9" transform="rotate(-90 56.7 116.9)">VREF</text>
<text x="72" y="116.9" transform="rotate(-90 72 116.9)">VIDEO</text>
<text x="79.6" y="116.9" transform="rotate(-90 79.6 116.9)">GND</text>
<text x="87.2" y="116.9" transform="rotate(-90 87.2 116.9)">SHLD</text>
<text x="94.8" y="116.9" transform="rotate(-90 94.8 116.9)">VDD</text>
<text x="102.5" y="116.9" transform="rotate(-90 102.5 116.9)">SYNC</text>
<text x="110.1" y="116.9" transform="rotate(-90 110.1 116.9)">PIX_SELECT</text>
<text x="117.7" y="116.9" transform="rotate(-90 117.7 116.9)">RST</text>
<text x="132.9" y="116.9" transform="rotate(-90 132.9 116.9)">CLK</text>
<text x="231.6" y="118.9">6</text>
<text x="55.6" y="122" transform="rotate(-90 55.6 122)">10</text>
<text x="70.9" y="122" transform="rotate(-90 70.9 122)">12</text>
<text x="78.5" y="122" transform="rotate(-90 78.5 122)">13</text>
<text x="86.1" y="122" transform="rotate(-90 86.1 122)">14</text>
<text x="93.7" y="122" transform="rotate(-90 93.7 122)">15</text>
<text x="101.3" y="122" transform="rotate(-90 101.3 122)">16</text>
<text x="109" y="122" transform="rotate(-90 109 122)">17</text>
<text x="116.6" y="122" transform="rotate(-90 116.6 122)">18</text>
<text x="131.8" y="122" transform="rotate(-90 131.8 122)">20</text>
<text x="231.6" y="126.5">5</text>
<text x="231.6" y="134.2">4</text>
<text x="231.6" y="141.8">3</text>
<text x="231.6" y="149.4">2</text>
<text x="231.6" y="157">1</text>
</g>
<g font-size="1.2" fill="#0dab76">
<text x="32.8" y="65.6" transform="rotate(-90 32.8 65.6)">nc 0</text>
<text x="40.4" y="65.6" transform="rotate(-90 40.4 65.6)">nc 0</text>
<text x="48" y="65.6" transform="rotate(-90 48 65.6)">nc 0</text>
<text x="55.6" y="65.6" transform="rotate(-90 55.6 65.6)">nc 0</text>
<text x="63.2" y="65.6" transform="rotate(-90 63.2 65.6)">nc 0</text>
<text x="70.9" y="65.6" transform="rotate(-90 70.9 65.6)">nc 0</text>
<text x="78.5" y="65.6" transform="rotate(-90 78.5 65.6)">nc 0</text>
<text x="86.1" y="65.6" transform="rotate(-90 86.1 65.6)">nc 0</text>
<text x="93.7" y="65.6" transform="rotate(-90 93.7 65.6)">nc 0</text>
<text x="101.3" y="65.6" transform="rotate(-90 101.3 65.6)">nc 0</text>
<text x="109" y="65.6" transform="rotate(-90 109 65.6)">nc 0</text>
<text x="116.6" y="65.6" transform="rotate(-90 116.6 65.6)">nc 0</text>
<text x="124.2" y="65.6" transform="rotate(-90 124.2 65.6)">nc 0</text>
<text x="131.8" y="65.6" transform="rotate(-90 131.8 65.6)">nc 0</text>
<text x="139.4" y="65.6" transform="rotate(-90 139.4 65.6)">nc 0</text>
<text x="147" y="65.6" transform="rotate(-90 147 65.6)">nc 0</text>
<text x="154.7" y="65.6" transform="rotate(-90 154.7 65.6)">nc 0</text>
<text x="162.3" y="65.6" transform="rotate(-90 162.3 65.6)">nc 0</text>
<text x="22.8" y="73.2">nc 0</text>
<text x="170.6" y="73.2">nc 0</text>
<text x="22.8" y="80.8">nc 0</text>
<text x="170.6" y="80.8">nc 0</text>
<text x="22.8" y="88.4">nc 0</text>
<text x="170.6" y="88.4">nc 0</text>
<text x="22.8" y="96.1">nc 0</text>
<text x="170.6" y="96.1">nc 0</text>
<text x="241.7" y="98.6">sup 0</text>
<text x="22.8" y="103.7">nc 0</text>
<text x="170.6" y="103.7">nc 0</text>
<text x="234.1" y="103.7">io 0</text>
<text x="22.8" y="111.3">nc 0</text>
<text x="170.6" y="111.3">nc 0</text>
<text x="234.1" y="111.3">io 0</text>
<text x="208.7" y="115.1">nc 0</text>
<text x="229" y="115.1">nc 0</text>
<text x="234.1" y="118.9">io 0</text>
<text x="32.8" y="121.9" transform="rotate(-90 32.8 121.9)">nc 0</text>
<text x="40.4" y="121.9" transform="rotate(-90 40.4 121.9)">nc 0</text>
<text x="48" y="121.9" transform="rotate(-90 48 121.9)">nc 0</text>
<text x="55.6" y="124.1" transform="rotate(-90 55.6 124.1)">io 0</text>
<text x="63.2" y="121.9" transform="rotate(-90 63.2 121.9)">nc 0</text>
<text x="70.9" y="124.1" transform="rotate(-90 70.9 124.1)">io 0</text>
<text x="78.5" y="124.1" transform="rotate(-90 78.5 124.1)">io 0</text>
<text x="86.1" y="124.1" transform="rotate(-90 86.1 124.1)">io 0</text>
<text x="93.7" y="124.1" transform="rotate(-90 93.7 124.1)">io 0</text>
<text x="101.3" y="124.1" transform="rotate(-90 101.3 124.1)">io 0</text>
<text x="109" y="124.1" transform="rotate(-90 109 124.1)">io 0</text>
<text x="116.6" y="124.1" transform="rotate(-90 116.6 124.1)">io 0</text>
<text x="124.2" y="121.9" transform="rotate(-90 124.2 121.9)">nc 0</text>
<text x="131.8" y="124.1" transform="rotate(-90 131.8 124.1)">io 0</text>
<text x="139.4" y="121.9" transform="rotate(-90 139.4 121.9)">nc 0</text>
<text x="147" y="121.9" transform="rotate(-90 147 121.9)">nc 0</text>
<text x="154.7" y="121.9" transform="rotate(-90 154.7 121.9)">nc 0</text>
<text x="162.3" y="121.9" transform="rotate(-90 162.3 121.9)">nc 0</text>
<text x="78.5" y="130.2" transform="rotate(-90 78.5 130.2)">su</text>
<text x="78.5" y="128.9" transform="rotate(-90 78.5 128.9)">p 0</text>
<text x="86.1" y="130.2" transform="rotate(-90 86.1 130.2)">su</text>
<text x="86.1" y="128.9" transform="rotate(-90 86.1 128.9)">p 0</text>
<text x="234.1" y="126.5">io 0</text>
<text x="234.1" y="134.2">io 0</text>
<text x="61.4" y="141.8">sup 0</text>
<text x="73.4" y="142" transform="rotate(-90 73.4 142)">1</text>
<text x="93.7" y="142" transform="rotate(-90 93.7 142)">1</text>
<text x="234.1" y="141.8">io 0</text>
<text x="73.4" y="144.3" transform="rotate(-90 73.4 144.3)">pas</text>
<text x="93.7" y="144.3" transform="rotate(-90 93.7 144.3)">pas</text>
<text x="234.1" y="149.4">io 0</text>
<text x="73.4" y="155.6" transform="rotate(-90 73.4 155.6)">su</text>
<text x="73.4" y="154.3" transform="rotate(-90 73.4 154.3)">p 0pas 1</text>
<text x="93.7" y="155.6" transform="rotate(-90 93.7 155.6)">su</text>
<text x="93.7" y="154.3" transform="rotate(-90 93.7 154.3)">p 0pas 1</text>
<text x="234.1" y="157">io 0</text>
<text x="238.5" y="160.7" transform="rotate(-90 238.5 160.7)">su</text>
<text x="238.5" y="159.4" transform="rotate(-90 238.5 159.4)">p 0</text>
</g>
</svg>
